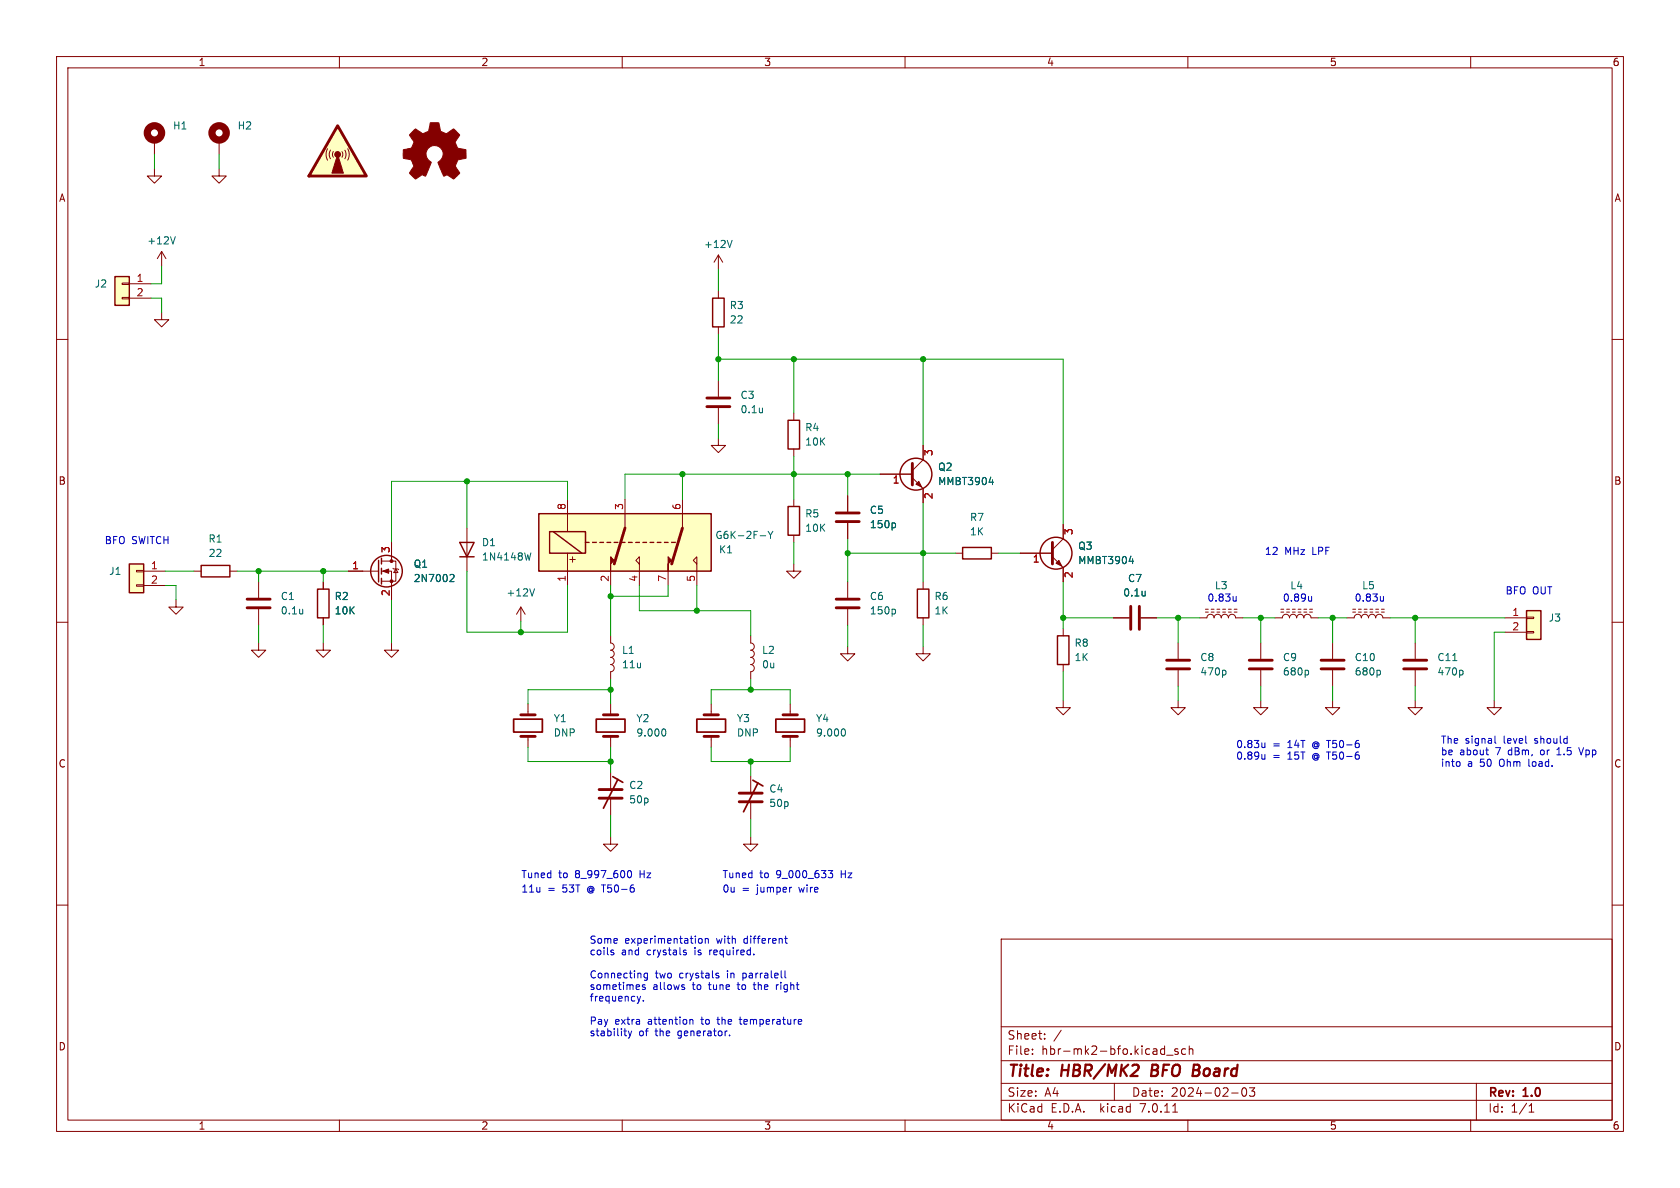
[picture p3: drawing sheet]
<svg xmlns="http://www.w3.org/2000/svg" width="297mm" height="210mm" viewBox="0 0 297 210" stroke-linecap="round" stroke-linejoin="round" font-family="sans-serif">
<g fill="none" stroke="#840000" stroke-width=".18">
<path d="M10 10h277v190h-277zM12 12h273v186h-273zM60 10v2M110 10v2M160 10v2M210 10v2M260 10v2M10 60h2M285 60h2M163.2 78.7v2.6l-1.9 1.9M140.3 99.7v1.3h1.3l-1.3 1.2-1.2-1.2h1.2M149.9 87.6v2.8"/>
<path d="M149.9 92.5v2.8M155.6 83.8h5.7M161.3 84.5l1.9 1.9v2.5M168.9 97.8h1.3M175.3 97.8h1.2M10 110h2M132.7 112.4v1.3a.64 .64 0 0 1 .6 .6 .64 .64 0 0 1-.6 .6 .64 .64 0 0 1 .6 .7 .64 .64 0 0 1-.6 .6 .64 .64 0 0 1 .6 .6 .64 .64 0 0 1-.6 .7 .64 .64 0 0 1 .6 .6 .64 .64 0 0 1-.6 .6v1.3M149.9 114.3v1.3h1.2l-1.2 1.2-1.3-1.2h1.3M149.9 102.9v2.8M149.9 107.7v2.8M163.2 114.3v1.3h1.3l-1.3 1.2-1.3-1.2h1.3M163.2 102.9v1.2"/>
<path d="M163.2 109.2v1.3M235.6 113.7v2.8M235.6 118.5v2.8M238.1 109.2h1.3a.64 .64 0 0 1 .6-.6 .64 .64 0 0 1 .7 .6 .64 .64 0 0 1 .6-.6 .64 .64 0 0 1 .6 .6 .64 .64 0 0 1 .7-.6 .64 .64 0 0 1 .6 .6 .64 .64 0 0 1 .6-.6 .64 .64 0 0 1 .7 .6h1.2M239.1 108.2h.5M239.1 107.7h.5M240.2 108.2h.5M240.2 107.7h.5M241.2 108.2h.5M241.2 107.7h.5M242.2 108.2h.5M242.2 107.7h.5"/>
<path d="M243.2 108.2h.5M243.2 107.7h.5M244.2 108.2h.5M244.2 107.7h.5M250.2 113.7v2.8M250.2 118.5v2.8M266.1 109.2h3.8M266.1 111.8h3.8M269.9 111.6h1.2v.3h-1.2zM269.9 109.1h1.2v.2h-1.2zM285 110h2M93.3 124.5v1.9"/>
<path d="M93.3 130.2v1.9M107.9 124.5v1.9M107.9 130.2v1.9M107.9 136.5v3.1M222.9 123.8v1.3h1.3l-1.3 1.3-1.3-1.3h1.3M235.6 123.8v1.3h1.3l-1.3 1.3-1.3-1.3h1.3M250.2 123.8v1.3h1.3l-1.3 1.3-1.3-1.3h1.3M264.2 123.8v1.3h1.2l-1.2 1.3-1.3-1.3h1.3M10 160h2M107.9 141.1v3M132.7 148v1.2h1.3l-1.3 1.3-1.3-1.3h1.3M285 160h2"/>
<path d="M177 166h108v32h-108zM60 198v2M110 198v2M160 198v2M177 194.5h108M177 191.5h108M177 187.5h108M177 181.5h108M182.5 186.3v.1M182.5 185.5v.1M184.7 183.6v.1M184.7 182.8v.1"/>
<path d="M187.6 182.1l-1.3 2M197 191.5v3M205.7 185.4l.2 .1M205.9 184.9v1.5M205.9 186.3l-.2 .1M206.2 186.5h1.2M207.3 196.6h.9M208.2 185.5l-.3-.1-.2 .2v.2l.5 .2v.3h-.5M209.6 185.5l-.4-.1-.3 .3v.4l.1 .2h.6M210 198v2M210.2 185.5l.3-.1 .3 .1 .1 .9M210.2 184.9v1.5"/>
<path d="M217.7 193.2h1.2M219.7 192.4l.2-.1a.81 .81 0 0 1 .6 .6 .81 .81 0 0 1-.3 .8l-.2 .1a.81 .81 0 0 1-.3-1.4zM220.9 192.3h.9l-.5 .6 .4 .1v.7l-.2 .1h-.4l-.2-.1M260 198v2M261 191.5v6.5M270.3 196.6h.9M270.3 195.5l.4-.4v1.5"/>
</g>
<path d="M203.7 188.2l-.2 2h.8M211 189.2h.6M211.1 188.2l.8 .1M211.6 189.2l.3 .1M211.8 190.1l-1 .1M211.8 189.1l-.2 .1" fill="none" stroke="#840000" stroke-width=".4"/>
<g fill="none" stroke="#840000" stroke-width=".51">
<path d="M147.8 92.2h4.1M147.8 90.7h4.1M161.3 81.9v3.8M147.8 107.4h4.1M147.8 105.9h4.1M233.6 118.2h4M233.6 116.7h4M248.2 118.2h4M248.2 116.7h4M92.1 130.2h2.5M92.1 126.4h2.5M105.9 139.6h4.1"/>
<path d="M106.7 130.2h2.5M106.7 126.4h2.5M105.9 141.1h4.1"/>
</g>
<g fill="#840000" stroke="#840000" stroke-width=".18">
<path d="M161.9 85.6l.5-.5 .5 1z"/>
<path d="M73.2 23l.3-.2 .8 .6a.62 .62 0 0 0 1.1 0l.2-.1a1.62 1.62 0 0 0 .4-1.4l.1-.2h1.5l.1 .8a.74 .74 0 0 0 .7 .9l.5 .2 1.3-.8 1.1 1-.5 .7a.75 .75 0 0 0-.1 1.2l.2 .5 1.5 .3v1.5l-1.4 .2-.1 .2a1.23 1.23 0 0 0-.3 1.2l.7 1-.1 .1-1 .9-.8-.5a.54 .54 0 0 0-.9 0l-1.1-2.3a2.33 2.33 0 0 0 .9-2 1.54 1.54 0 0 0-2.5-.7 1.54 1.54 0 0 0 .5 2.6l-1.1 2.4a.69 .69 0 0 0-1.1 .2l-.6 .3-1.1-1 .8-1.2-.3-.5a.71 .71 0 0 0-.9-.8l-.7-.2v-1.4l.5-.1a1.11 1.11 0 0 0 1.2-.7 .72 .72 0 0 0-.2-1.2l-.4-.6z"/>
</g>
<g fill="none" stroke="#840000" stroke-width=".25">
<path d="M170.2 96.8h5.1v2h-5.1zM162.2 104.1h2v5.1h-2zM269.9 108h2.5v5h-2.5z"/>
<circle cx="161.9" cy="83.8" r="2.82"/>
</g>
<path d="M158.1 92.4l.2 .3v.3l-.2 .3M174.9 85.2h.7M175.5 84.8v.9M158.1 107.7l.2 .2v.4l-.2 .2M243.8 118.5l.2 .2v.4l-.2 .2M256.8 116.8h.8M258.4 118.5l.2 .2v.4l-.2 .2M117.3 128.8a.68 .68 0 0 1 .4 .7 .68 .68 0 0 1-.4 .6" fill="none" stroke="#006464" stroke-width=".18"/>
<path d="M90.8 127.1h5.1v2.3h-5.1zM105.4 127.1h5.1v2.3h-5.1zM108.3 137.3l1.8 1M109.2 137.8l-2.5 5.1" fill="none" stroke="#840000" stroke-width=".3"/>
<path d="M269.9 108h2.5v5h-2.5z" fill="#ffffc2" stroke="#ffffc2" stroke-width=".18"/>
<path d="M59.7 22.2l5.1 8.9h-10.2z" fill="#ffffc2"/>
<g fill="none" stroke="#840000" stroke-width=".18">
<path d="M27.3 29.8v1.3h1.3l-1.3 1.3-1.3-1.3h1.3M27.3 24.8v2.5M38.7 29.8v1.3h1.3l-1.3 1.3-1.2-1.3h1.2M38.7 24.8v2.5M57.9 26.3l-.3 1 .3 1M58.4 26.5l-.2 .8 .2 .8M58.9 26.8l-.1 .5 .1 .5M60.5 26.8l.1 .5-.1 .5M61 26.5l.2 .8-.2 .8M61.5 26.3l.2 1-.2 1M21.6 52.6h1.3v.2h-1.3zM21.6 50h1.3v.3h-1.3z"/>
<path d="M22.9 50.2h3.8M22.9 52.7h3.8M28.6 55.2v1.3h1.2l-1.2 1.3-1.3-1.3h1.3M28.6 44.5l-.8 1.2M28.6 44.5v2.5M28.6 44.5l.7 1.2M127 45.1v2.5M127 51.4v1.3M127 57.8v1.3M127 45.1l-.8 1.3M127 45.1l.8 1.3M127 77.5v1.2h1.3l-1.3 1.3-1.3-1.3h1.3"/>
<path d="M127 67.3v2.8M127 72.1v2.8M140.3 73v1.3M140.3 79.4v1.2M163.2 78.7v2.6M67.4 99.2h2.6v3.5h-2.6M69.2 95.9v3.3M82.5 93.3v7.7M100.3 88.3v5.7M100.3 97.8v5.7M110.5 88.3v5M113 99.7l-.6-.6 .6-.7v5.1"/>
<path d="M120.6 88.3v5M123.2 99.7l-.6-.6 .6-.7v5.1M140.3 88.3v1.2M140.3 94.6v1.3M149.9 87.6v2.8M149.9 92.5v2.8M155.6 83.8h5.7M163.2 86.4v2.5M180.3 97.8h5.8M186.1 98.4l1.9 1.9v2.6M188 92.7v2.6l-1.9 1.9M24.1 103.4h1.3v.2h-1.3z"/>
<path d="M24.1 100.8h1.3v.3h-1.3zM25.4 101h3.8M25.4 103.5h3.8M31.1 106v1.3h1.3l-1.3 1.3-1.3-1.3h1.3M34.3 101h1.3M40.6 101h1.3M45.7 113.7v1.2h1.3l-1.3 1.3-1.3-1.3h1.3M45.7 102.9v2.8M45.7 107.7v2.8M57.1 113.7v1.2h1.3l-1.3 1.3-1.2-1.3h1.2M57.1 102.9v1.2M57.1 109.2v1.3"/>
<path d="M61.6 101h5.3M67.4 101h1.8v5M69.2 113.7v1.2h1.3l-1.3 1.3-1.3-1.3h1.3M69.5 100.5l.1 .1h.8l.1 .1M70 100.6l.4 .6h-.8zM92.1 107.3l-.8 1.3M92.1 107.3v2.6M92.1 107.3l.7 1.3M107.9 112.4v1.3a.64 .64 0 0 1 .7 .6 .64 .64 0 0 1-.7 .6 .64 .64 0 0 1 .7 .7 .64 .64 0 0 1-.7 .6 .64 .64 0 0 1 .7 .6 .64 .64 0 0 1-.7 .7 .64 .64 0 0 1 .7 .6 .64 .64 0 0 1-.7 .6v1.3M107.9 101v2.5M118.1 101v2.5M188 111.1v1.3"/>
<path d="M188 117.5v1.2M196.8 109.2h2.8M201.7 109.2h2.8M208.3 113.7v2.8M208.3 118.5v2.8M212.1 109.2h1.3a.64 .64 0 0 1 .6-.6 .64 .64 0 0 1 .6 .6 .64 .64 0 0 1 .7-.6 .64 .64 0 0 1 .6 .6 .64 .64 0 0 1 .6-.6 .64 .64 0 0 1 .7 .6 .64 .64 0 0 1 .6-.6 .64 .64 0 0 1 .6 .6h1.3M213.1 108.2h.5M213.1 107.7h.5M214.1 108.2h.5M214.1 107.7h.5M215.1 108.2h.5M215.1 107.7h.5"/>
<path d="M216.2 108.2h.5M216.2 107.7h.5M217.2 108.2h.5M217.2 107.7h.5M218.2 108.2h.5M218.2 107.7h.5M222.9 113.7v2.8M222.9 118.5v2.8M225.4 109.2h1.3a.64 .64 0 0 1 .6-.6 .64 .64 0 0 1 .7 .6 .64 .64 0 0 1 .6-.6 .64 .64 0 0 1 .6 .6 .64 .64 0 0 1 .7-.6 .64 .64 0 0 1 .6 .6 .64 .64 0 0 1 .6-.6 .64 .64 0 0 1 .7 .6h1.2M226.4 108.2h.5M226.4 107.7h.5M227.5 108.2h.5"/>
<path d="M227.5 107.7h.5M228.5 108.2h.5M228.5 107.7h.5M229.5 108.2h.5M229.5 107.7h.5M230.5 108.2h.5M230.5 107.7h.5M231.5 108.2h.5M231.5 107.7h.5M125.7 124.5v1.9M125.7 130.2v1.9M132.7 137.2v3"/>
<path d="M139.7 124.5v1.9M139.7 130.2v1.9M188 123.8v1.3h1.2l-1.2 1.3-1.3-1.3h1.3M208.3 123.8v1.3h1.2l-1.2 1.3-1.3-1.3h1.3M107.9 148v1.2h1.3l-1.3 1.3-1.2-1.3h1.2M132.7 141.7v3.1"/>
</g>
<g fill="#840000" stroke="#840000" stroke-width=".18">
<path d="M59.7 27.3l1 3.3h-2z"/>
<path d="M107.9 98.4l.7 .7-.7 .6v1.3z"/>
<path d="M118.1 98.4l.6 .7-.6 .6v1.3z"/>
<path d="M186.7 99.6l.5-.5 .5 1z"/>
<path d="M67.7 101l1-.4v.7z"/>
<circle cx="59.7" cy="27.3" r=".51"/>
<circle cx="69.2" cy="102.7" r=".25"/>
<circle cx="69.2" cy="99.2" r=".25"/>
</g>
<g fill="none" stroke="#840000" stroke-width=".51">
<path d="M59.7 22.2l5.1 8.9h-10.2zM125 71.9h4M125 70.4h4M110.5 93.3l-1.9 6.4M120.6 93.3l-1.9 6.4M186.1 95.9v3.8M43.7 107.4h4.1M43.7 105.9h4.1M199.9 107.2v4.1M201.4 107.2v4.1M206.2 118.2h4.1M206.2 116.7h4.1"/>
<path d="M220.9 118.2h4M220.9 116.7h4M124.5 130.2h2.5M124.5 126.4h2.5M138.4 130.2h2.6M138.4 126.4h2.6M130.7 141.7h4M130.7 140.2h4"/>
</g>
<g fill="none" stroke="#840000" stroke-width="1.3">
<circle cx="27.3" cy="23.5" r="1.27"/>
<circle cx="38.7" cy="23.5" r="1.27"/>
</g>
<path d="M123.2 127.1h5.1v2.3h-5.1zM133.1 137.9l1.8 1M134 138.4l-2.6 5.1M137.2 127.1h5v2.3h-5z" fill="none" stroke="#840000" stroke-width=".3"/>
<g fill="none" stroke="#840000" stroke-width=".25">
<path d="M20.3 48.9h2.6v5.1h-2.6zM126 52.7h2v5.1h-2zM139.3 74.3h2.1v5.1h-2.1zM22.9 99.7h2.5v5.1h-2.5zM35.6 99.9h5v2.1h-5zM66.9 99.1v3.8M67.4 98.7v1M81.3 95.9h2.5l-1.3 2.5zM81.3 98.4h2.5M95.2 90.8h30.5v10.2h-30.5zM97.2 94h6.3v3.8h-6.3zM97.8 94l5.1 3.8"/>
<path d="M103.5 95.9h.6M104.8 95.9h.6M106 95.9h.7M107.3 95.9h.6M108.6 95.9h.6M109.9 95.9h.6M111.1 95.9h.7M112.4 95.9h.6M113.7 95.9h.6M114.9 95.9h.7M116.2 95.9h.6M117.5 95.9h.6"/>
<path d="M118.7 95.9h.7M139.3 89.5h2.1v5.1h-2.1zM56.1 104.1h2.1v5.1h-2.1zM67.4 100.5v1M67.4 102.2v1.1M186.9 112.4h2.1v5.1h-2.1z"/>
<circle cx="186.7" cy="97.8" r="2.82"/>
<circle cx="68.3" cy="101" r="2.79"/>
</g>
<g fill="#ffffc2" stroke="#ffffc2" stroke-width=".18">
<path d="M22.9 99.7h2.5v5.1h-2.5z"/>
<path d="M20.3 48.9h2.6v5.1h-2.6z"/>
<path d="M95.2 90.8h30.5v10.2h-30.5z"/>
</g>
<g fill="none" stroke="#006464" stroke-width=".18">
<path d="M31 41.9l-.4 1.2M129.4 42.5l-.4 1.3M134.8 72.1v.9M134.8 72.8l-.1 .1M93.8 97.7l-.3 1.3M134.4 94.7h1M135.8 93.9l.4 .7M136.2 94.6v.6M136.6 93.9l-.4 .7M158.1 92.4l.2 .3v.3l-.2 .3M174.9 85.2h.7M175.5 84.8v.9"/>
<path d="M199.6 99.2h.8M200.2 98.8v.8M53.5 107.7v.8M53.5 108.4v.1M79.7 101.5l.5 .1 .1 .3-.8 .9h.8M94.5 104.1l-.4 1.3M202.4 104.5v.9M202.4 105.2v.1M216.5 118.5l.2 .2v.4l-.2 .2M231.1 118.5l.2 .2v.4l-.2 .2M149 128.8a.68 .68 0 0 1 .5 .7 .68 .68 0 0 1-.5 .6"/>
</g>
<g fill="none" stroke="#0000c2" stroke-width=".18">
<path d="M218.5 106.1l-.3 .2M218.5 105.4v.9M231.9 105.4v.9M231.9 106.1l-.4 .2M244.6 106.1l-.4 .2M244.6 105.4v.9M223.6 131.3v.9M223.6 133.4v.8M223.6 132l-.3 .2M223.6 134.1l-.3 .1M240.3 131.5v.5M240.3 133.5v.6"/>
<path d="M258 134.7l.1 .2-.1 .5M262.7 132.6h.4M263 133.4h.1M264.3 130.1v1.1l.2 .2M275.2 133.4h.8M275.5 132.3l-.3 .2M279.1 132.2l.4 1.2M111.1 154l.1-.1a.68 .68 0 0 1 .5 .6 .68 .68 0 0 1-.5 .7l-.1-.1M112.1 157v.6M139.8 156.9h.2M146.4 153.9h.8l-.4 .5 .3 .1 .1 .4-.2 .3h-.4M108.2 168.4h.3v.2l-.1 .2h-.3"/>
<path d="M108.2 167.9l.3 .1M112.6 176.1l.3 .9M112.9 177l-.1 .3M113.3 176.1l-.4 .9M113.7 176.8v.2M114 174.1h-.3l-.1 .2v.1l.4 .2v.3h-.4M114.5 172v1.1l-.3 .2-.3-.1M114.5 172.1l-.4-.1-.2 .3 .1 .5h.5M120.9 174.5l.2 .2-.2 .2M120.9 174.1h.1M121 168.4h.3l.1 .2-.2 .2h-.3M121 167.9l.3 .1"/>
<path d="M123.5 166l.4-.1 .2 .2-.1 .6h-.3l-.2-.1M124.7 166l.2-.1 .3 .1v.7M124.7 165.9v.8M126.7 172.5h.3l.1 .2-.2 .2h-.2M126.7 172l.3 .1M130.8 179.8l.1 1.2M133.1 174.1h.5M133.3 168.7v.1M133.3 173.7l.1 1.2M137.3 174.1v.8M137.6 174.1l-.3 .2M138.7 165.9h.5"/>
<path d="M138.8 171.6v1.1l.2 .2M138.9 165.5v1.1l.3 .1M110.3 182.3h.5M110.5 183l.3 .1M111.1 182.3l.3 .8M111.4 183.1l-.3 .4M111.7 182.3l-.3 .8M122 180.2v.9M122 180.3l.1-.1 .3 .1 .1 .8M129 183v.1M130.7 180.2h.5M141.3 180.2l.4 .1v.2l-.6 .1"/>
<path d="M141.7 181l-.4 .1"/>
</g>
<g fill="none" stroke="#009600" stroke-width=".18">
<path d="M27.3 27.3v2.5M38.7 27.3v2.5M26.7 52.7h1.9v2.5M28.6 47v3.2h-1.9M127 47.6v3.8M127 59.1v8.2M127 74.9v2.6M127 63.5h61v29.2M140.3 63.5v9.5M163.2 63.5v15.2M82.5 85.1v8.2M100.3 88.3v-3.2h-31.1v10.8"/>
<path d="M120.6 83.8v4.5M140.3 80.6v7.7M140.3 95.9v3.8M149.9 83.8v3.8M149.9 95.3v7.6M149.9 97.8h19M155.6 83.8h-45.1v4.5M163.2 88.9v14M176.5 97.8h3.8M29.2 101h5.1M29.2 103.5h1.9v2.5M41.9 101h19.7"/>
<path d="M45.7 101v1.9M45.7 110.5v3.2M57.1 101v1.9M57.1 110.5v3.2M69.2 106v7.7M82.5 101v10.8h17.8v-8.3M92.1 109.9v1.9M107.9 103.5v8.9M113 103.5v4.5h19.7v4.4M118.1 103.5v1.9h-10.2M123.2 103.5v4.5M149.9 110.5v3.8"/>
<path d="M163.2 110.5v3.8M188 109.2h8.8M188 102.9v8.2M188 118.7v5.1M204.5 109.2h7.6M208.3 109.2v4.5M219.7 109.2h5.7M222.9 109.2v4.5M233 109.2h5.1M235.6 109.2v4.5M245.7 109.2h20.4M250.2 109.2v4.5"/>
<path d="M266.1 111.8h-1.9v12M93.3 132.1v2.5h14.6M107.9 120v4.5M107.9 132.1v4.4M107.9 121.9h-14.6v2.6M125.7 124.5v-2.6h14v2.6M125.7 132.1v2.5h14v-2.5M132.7 120v1.9M132.7 134.6v2.6M208.3 121.3v2.5M222.9 121.3v2.5M235.6 121.3v2.5"/>
<path d="M250.2 121.3v2.5M107.9 144.1v3.9M132.7 144.8v3.2"/>
</g>
<g fill="#009600" stroke="#009600" stroke-width=".18">
<circle cx="163.2" cy="63.5" r=".46"/>
<circle cx="132.7" cy="121.9" r=".46"/>
<circle cx="149.9" cy="97.8" r=".46"/>
<circle cx="163.2" cy="97.8" r=".46"/>
<circle cx="132.7" cy="134.6" r=".46"/>
<circle cx="149.9" cy="83.8" r=".46"/>
<circle cx="120.6" cy="83.8" r=".46"/>
<circle cx="140.3" cy="83.8" r=".46"/>
<circle cx="123.2" cy="108" r=".46"/>
<circle cx="107.9" cy="121.9" r=".46"/>
<circle cx="107.9" cy="134.6" r=".46"/>
<circle cx="140.3" cy="63.5" r=".46"/>
<circle cx="107.9" cy="105.4" r=".46"/>
<circle cx="92.1" cy="111.8" r=".46"/>
<circle cx="127" cy="63.5" r=".46"/>
<circle cx="208.3" cy="109.2" r=".46"/>
<circle cx="222.9" cy="109.2" r=".46"/>
<circle cx="188" cy="109.2" r=".46"/>
<circle cx="82.5" cy="85.1" r=".46"/>
<circle cx="57.1" cy="101" r=".46"/>
<circle cx="45.7" cy="101" r=".46"/>
<circle cx="235.6" cy="109.2" r=".46"/>
<circle cx="250.2" cy="109.2" r=".46"/>
</g>
<g font-size="2.8" fill="#840000">
<text x="178" y="190.9">Title:</text>
<text x="187.7" y="190.9">HBR/MK2</text>
<text x="204.4" y="190.9">BFO</text>
<text x="212.5" y="190.9">Board</text>
</g>
<g font-size="2.1" fill="#840000">
<text x="178" y="184">Sheet:</text>
<text x="178" y="186.7">File:</text>
<text x="184.1" y="186.7">hbr-mk2-bfo.kicad_sch</text>
<text x="178" y="196.9">KiCad</text>
<text x="178" y="194.1">Size:</text>
<text x="184.7" y="194.1">A4</text>
<text x="185.7" y="196.9">E.D.A.</text>
<text x="194.6" y="196.9">kicad</text>
<text x="200" y="194.1">Date:</text>
<text x="201.8" y="196.9">7.0.11</text>
<text x="207" y="194.1">2024-02-03</text>
<text x="263" y="194.3">Rev:</text>
<text x="263" y="196.9">Id:</text>
<text x="267.1" y="196.9">1/1</text>
<text x="269.4" y="194.3">1.0</text>
</g>
<g font-size="1.8" fill="#840000">
<text x="35" y="11.9">1</text>
<text x="85" y="11.9">2</text>
<text x="135" y="11.9">3</text>
<text x="185" y="11.9">4</text>
<text x="235" y="11.9">5</text>
<text x="285" y="11.9">6</text>
<text x="10.3" y="35.9">A</text>
<text x="285.3" y="35.9">A</text>
<text x="10.3" y="85.9">B</text>
<text x="285.3" y="85.9">B</text>
<text x="100.3" y="99.7">+</text>
<text x="10.3" y="135.9">C</text>
<text x="285.3" y="135.9">C</text>
<text x="10.3" y="185.9">D</text>
<text x="285.3" y="185.9">D</text>
<text x="35" y="199.9">1</text>
<text x="85" y="199.9">2</text>
<text x="135" y="199.9">3</text>
<text x="185" y="199.9">4</text>
<text x="235" y="199.9">5</text>
<text x="285" y="199.9">6</text>
</g>
<g font-size="1.8" fill="#006464">
<text x="30.5" y="23.1">H1</text>
<text x="41.9" y="23.1">H2</text>
<text x="25.9" y="43.4">+12V</text>
<text x="124.4" y="44">+12V</text>
<text x="16.7" y="51">J2</text>
<text x="128.9" y="54.8">R3</text>
<text x="128.9" y="57.4">22</text>
<text x="130.8" y="70.7">C3</text>
<text x="130.8" y="73.3">0.1u</text>
<text x="142.2" y="76.4">R4</text>
<text x="142.2" y="79">10K</text>
<text x="165.7" y="83.4">Q2</text>
<text x="165.7" y="86">MMBT3904</text>
<text x="126.4" y="95.5">G6K-2F-Y</text>
<text x="142.2" y="91.7">R5</text>
<text x="142.2" y="94.2">10K</text>
<text x="153.7" y="91">C5</text>
<text x="153.7" y="93.6">150p</text>
<text x="171.4" y="92.3">R7</text>
<text x="171.4" y="94.8">1K</text>
<text x="19.2" y="101.8">J1</text>
<text x="36.8" y="96.1">R1</text>
<text x="36.8" y="98.7">22</text>
<text x="73" y="100.6">Q1</text>
<text x="85.1" y="96.7">D1</text>
<text x="85.1" y="99.3">1N4148W</text>
<text x="127" y="98">K1</text>
<text x="190.5" y="97.4">Q3</text>
<text x="190.5" y="99.9">MMBT3904</text>
<text x="49.5" y="106.3">C1</text>
<text x="59.1" y="106.3">R2</text>
<text x="73" y="103.1">2N7002</text>
<text x="89.4" y="105.6">+12V</text>
<text x="153.7" y="106.3">C6</text>
<text x="165.1" y="106.3">R6</text>
<text x="198.5" y="105.6">0.1u</text>
<text x="199.3" y="103.1">C7</text>
<text x="228" y="104.4">L4</text>
<text x="49.5" y="108.8">0.1u</text>
<text x="59.1" y="108.8">10K</text>
<text x="153.7" y="108.8">150p</text>
<text x="165.1" y="108.8">1K</text>
<text x="273.7" y="110.1">J3</text>
<text x="109.9" y="115.8">L1</text>
<text x="109.9" y="118.3">11u</text>
<text x="134.6" y="118.3">0u</text>
<text x="134.6" y="115.8">L2</text>
<text x="189.9" y="114.5">R8</text>
<text x="189.9" y="117.1">1K</text>
<text x="212.1" y="117.1">C8</text>
<text x="212.1" y="119.6">470p</text>
<text x="226.7" y="117.1">C9</text>
<text x="226.7" y="119.6">680p</text>
<text x="239.4" y="119.6">680p</text>
<text x="239.4" y="117.1">C10</text>
<text x="254" y="117.1">C11</text>
<text x="254" y="119.6">470p</text>
<text x="97.8" y="127.9">Y1</text>
<text x="97.8" y="130.4">DNP</text>
<text x="112.4" y="127.9">Y2</text>
<text x="112.4" y="130.4">9.000</text>
<text x="130.2" y="127.9">Y3</text>
<text x="130.2" y="130.4">DNP</text>
<text x="144.2" y="127.9">Y4</text>
<text x="144.2" y="130.4">9.000</text>
<text x="111.1" y="139.7">C2</text>
<text x="111.1" y="142.2">50p</text>
<text x="135.9" y="140.3">C4</text>
<text x="135.9" y="142.8">50p</text>
</g>
<g font-size="1.8" fill="#a90000">
<text x="24.1" y="49.9">1</text>
<text x="24.1" y="52.5">2</text>
<text x="165.2" y="80.7" transform="rotate(-90 165.2 80.7)">3</text>
<text x="157.7" y="85.8">1</text>
<text x="165.2" y="88.3" transform="rotate(-90 165.2 88.3)">2</text>
<text x="100.1" y="90.2" transform="rotate(-90 100.1 90.2)">8</text>
<text x="110.2" y="90.2" transform="rotate(-90 110.2 90.2)">3</text>
<text x="120.4" y="90.2" transform="rotate(-90 120.4 90.2)">6</text>
<text x="189.9" y="94.7" transform="rotate(-90 189.9 94.7)">3</text>
<text x="26.6" y="100.7">1</text>
<text x="62.2" y="100.7">1</text>
<text x="69" y="97.9" transform="rotate(-90 69 97.9)">3</text>
<text x="182.5" y="99.8">1</text>
<text x="26.6" y="103.3">2</text>
<text x="69" y="105.5" transform="rotate(-90 69 105.5)">2</text>
<text x="100.1" y="102.9" transform="rotate(-90 100.1 102.9)">1</text>
<text x="107.7" y="102.9" transform="rotate(-90 107.7 102.9)">2</text>
<text x="112.8" y="102.9" transform="rotate(-90 112.8 102.9)">4</text>
<text x="117.9" y="102.9" transform="rotate(-90 117.9 102.9)">7</text>
<text x="122.9" y="102.9" transform="rotate(-90 122.9 102.9)">5</text>
<text x="189.9" y="102.3" transform="rotate(-90 189.9 102.3)">2</text>
<text x="267.3" y="109">1</text>
<text x="267.3" y="111.5">2</text>
</g>
<g font-size="1.8" fill="#0000c2">
<text x="18.4" y="96.3">BFO SWITCH</text>
<text x="223.5" y="98.2">12</text>
<text x="227.1" y="98.2">MHz</text>
<text x="232.1" y="98.2">LPF</text>
<text x="213.4" y="106.4">0.83u</text>
<text x="214.7" y="104.4">L3</text>
<text x="226.7" y="106.4">0.89u</text>
<text x="239.4" y="106.4">0.83u</text>
<text x="240.7" y="104.4">L5</text>
<text x="266.1" y="105.2">BFO OUT</text>
<text x="254.6" y="131.6">The</text>
<text x="259" y="131.6">signal</text>
<text x="265.9" y="131.6">level</text>
<text x="271.6" y="131.6">should</text>
<text x="218.4" y="132.3">0.83u</text>
<text x="218.4" y="134.4">0.89u</text>
<text x="225" y="132.3">=</text>
<text x="225" y="134.4">=</text>
<text x="227.7" y="132.3">14T</text>
<text x="227.7" y="134.4">15T</text>
<text x="232.3" y="132.3">@ T50-6</text>
<text x="232.3" y="134.4">@ T50-6</text>
<text x="254.6" y="133.6">be</text>
<text x="254.6" y="135.6">into</text>
<text x="258" y="133.6">about</text>
<text x="259.4" y="135.6">a</text>
<text x="261.8" y="135.6">50</text>
<text x="264.5" y="133.6">7</text>
<text x="265.3" y="135.6">Ohm</text>
<text x="266.9" y="133.6">dBm,</text>
<text x="270.7" y="135.6">load.</text>
<text x="272.8" y="133.6">or</text>
<text x="275.9" y="133.6">1.5</text>
<text x="280.1" y="133.6">Vpp</text>
<text x="92.1" y="155.3">Tuned</text>
<text x="98.7" y="155.3">to</text>
<text x="101.8" y="155.3">8_997_600</text>
<text x="113.4" y="155.3">Hz</text>
<text x="127.6" y="155.3">Tuned</text>
<text x="134.3" y="155.3">to</text>
<text x="137.4" y="155.3">9_000_633</text>
<text x="148.9" y="155.3">Hz</text>
<text x="92.1" y="157.9">11u</text>
<text x="96.8" y="157.9">=</text>
<text x="99.6" y="157.9">53T</text>
<text x="104.1" y="157.9">@ T50-6</text>
<text x="127.6" y="157.9">0u</text>
<text x="131.2" y="157.9">=</text>
<text x="133.9" y="157.9">jumper</text>
<text x="141.5" y="157.9">wire</text>
<text x="104.1" y="166.9">Some</text>
<text x="110.5" y="166.9">experimentation</text>
<text x="126.8" y="166.9">with</text>
<text x="131.8" y="166.9">different</text>
<text x="104.1" y="169">coils</text>
<text x="104.1" y="173">Connecting</text>
<text x="109.8" y="169">and</text>
<text x="114.5" y="169">crystals</text>
<text x="115.8" y="173">two</text>
<text x="120.2" y="173">crystals</text>
<text x="123.1" y="169">is</text>
<text x="125.9" y="169">required.</text>
<text x="128.8" y="173">in</text>
<text x="131.7" y="173">parralell</text>
<text x="104.1" y="175.1">sometimes</text>
<text x="104.1" y="177.1">frequency.</text>
<text x="115.4" y="175.1">allows</text>
<text x="122.6" y="175.1">to</text>
<text x="125.6" y="175.1">tune</text>
<text x="130.9" y="175.1">to</text>
<text x="133.9" y="175.1">the</text>
<text x="138.1" y="175.1">right</text>
<text x="104.1" y="181.2">Pay</text>
<text x="104.1" y="183.3">stability</text>
<text x="108.7" y="181.2">extra</text>
<text x="112.9" y="183.3">of</text>
<text x="114.6" y="181.2">attention</text>
<text x="116" y="183.3">the</text>
<text x="120.1" y="183.3">generator.</text>
<text x="124.3" y="181.2">to</text>
<text x="127.3" y="181.2">the</text>
<text x="131.5" y="181.2">temperature</text>
</g>
</svg>
